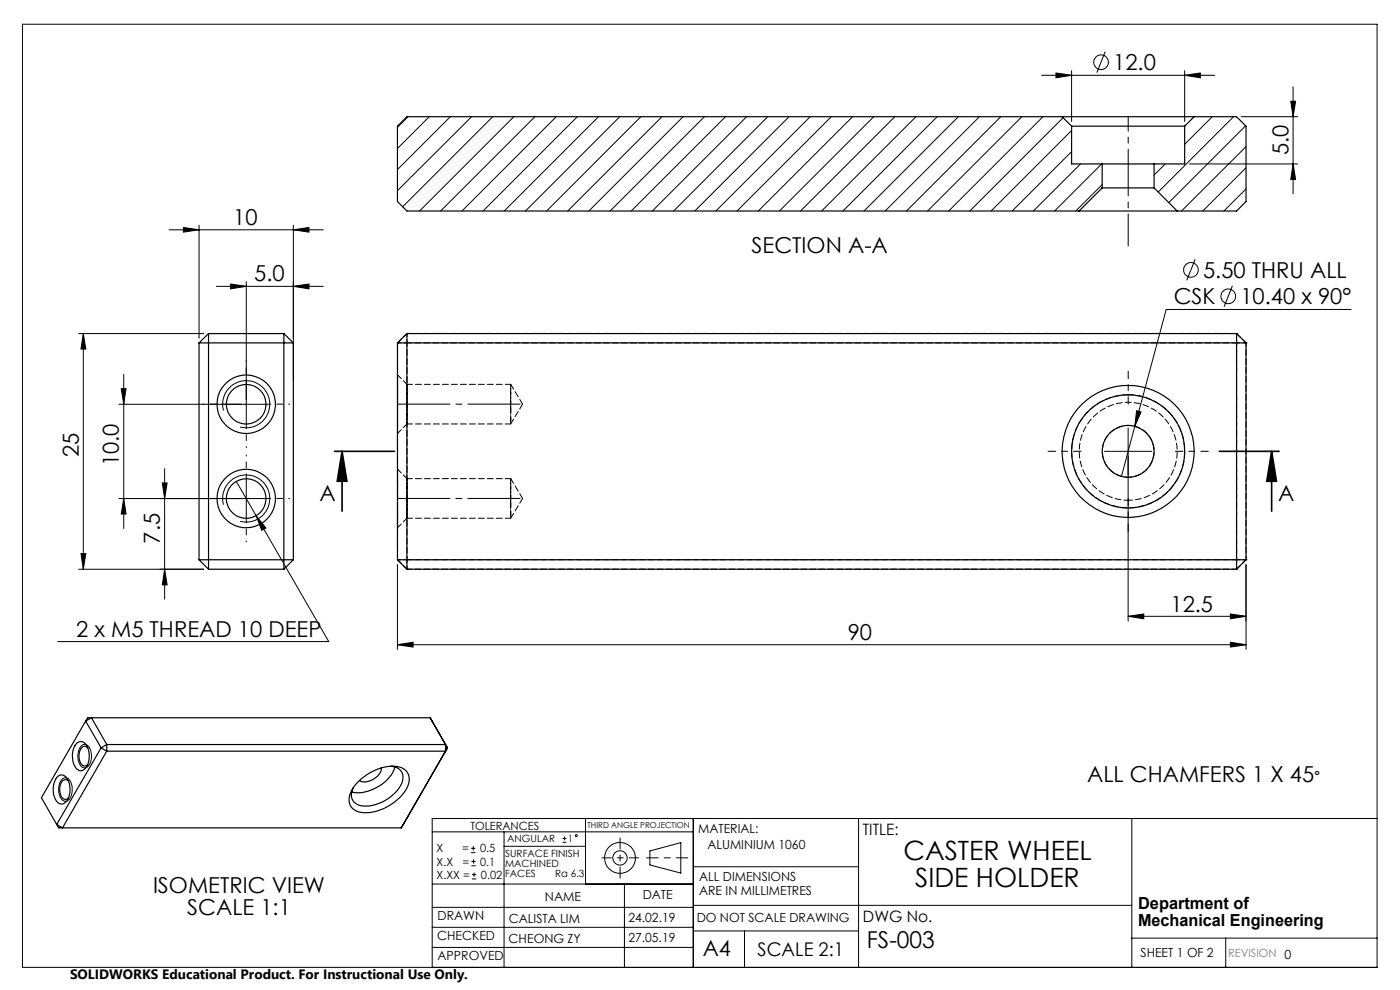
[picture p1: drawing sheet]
<svg xmlns="http://www.w3.org/2000/svg" width="297mm" height="210mm" viewBox="0 0 297 210" stroke-linecap="round" stroke-linejoin="round" font-family="sans-serif">
<g fill="none" stroke="#000" stroke-width=".21">
<path d="M4.8 5.1h287.3v200.1h-287.3zM221 16h36.7M224 15.5l3.3 .5-3.3 .5zM227.3 15v10.8M234.5 11l-1.8 4.4M251.3 16l3.3-.5v1zM251.3 15v10.8M274.3 18.4v22.7M86.6 24.8l-2.3 2.2M91.1 24.8l-6.8 6.7M95.5 24.8l-11.2 11.2M100 24.8l-15.7 15.7"/>
<path d="M104.5 24.8l-19.1 19.1M109 24.8l-20 20M113.5 24.8l-20 20M118 24.8l-20 20M122.5 24.8l-20 20M127 24.8l-20 20M131.5 24.8l-20 20M136 24.8l-20 20M140.4 24.8l-20 20M144.9 24.8l-20 20M149.4 24.8l-20 20M153.9 24.8l-20 20"/>
<path d="M158.4 24.8l-20 20M162.9 24.8l-20 20M167.4 24.8l-20 20M171.9 24.8l-20 20M176.4 24.8l-20 20M180.9 24.8l-20 20M185.3 24.8l-20 20M189.8 24.8l-20 20M194.3 24.8l-20 20M198.8 24.8l-20 20M203.3 24.8l-20 20M207.8 24.8l-20 20"/>
<path d="M212.3 24.8l-20 20M216.8 24.8l-20 20M221.3 24.8l-20 20M225.5 25l-19.8 19.8M227.3 27.7l-17 17.1M227.3 32.2l-12.6 12.6M229.2 34.8l-10 10M233.7 34.8l-10 10M233.8 39.1l-5.6 5.7M247.2 34.8l-2.4 2.3M252.3 34.8h23M257.2 24.8l-5.9 5.8"/>
<path d="M261.7 24.8l-16 15.9M263.3 24.8h12M264.2 26.7l-16.3 16.3M264.3 31.1l-13.7 13.7M264.3 35.6l-9.1 9.2M273.8 21.5h1l-.5 3.3zM274.3 34.8l.5 3.3h-1zM35.9 48.7h32.7M38.9 48.3l3.3 .4-3.3 .5zM42.2 47.8v23.9M52.2 59.8v31M62.2 48.7l3.3-.4v.9z"/>
<path d="M62.2 47.8v32.9M253.5 55l-1.8 4.5M264.3 40.1l-4.7 4.7M16.7 70.8h26.5M17.7 70.8l.5 3.2h-1zM17.7 70.8v49.9M26.2 79.4v32.7M45.9 60.7h22.7M48.9 60.2l3.3 .5-3.3 .6zM62.2 60.7l3.3-.5v1.1zM261.4 60.6l-1.7 4.5M286.6 65.6h-39.2l-9.5 35.5"/>
<path d="M25.2 85.8h32M25.7 82.4h1l-.5 3.4zM34.9 99.4v27.7M47.4 87.1a5 5 0 0 1 4.4-6.3 5 5 0 0 1 5.4 5.4 5 5 0 0 1-6.3 4.4M234.3 95.7h10M239.3 90.8v41M241.1 87.1l1 .3-1.4 3zM17.2 117.4h1l-.5 3.3zM25.2 105.8h32M26.2 105.8l.5 3.2h-1zM34.4 102.4h1.1l-.6 3.4zM47.4 107.1a5 5 0 0 1 4.4-6.3 5 5 0 0 1 5.4 5.4 5 5 0 0 1-6.3 4.4"/>
<path d="M50.1 102.1l19.6 34h-57.4M52.2 100.7v10.1M54.3 109.4l2.1 2.6-.9 .5zM84.3 119.8v18M264.3 119.8v18M16.7 120.7h26.5M34.9 120.7l.6 3.4h-1.1zM84.3 136.8l3.3-.6v1.1zM84.3 136.8h180M239.3 130.7l3.3-.5v1.1zM239.3 130.7h25M261 136.2l3.3 .6-3.3 .5z"/>
<path d="M261 130.2l3.3 .5-3.3 .6zM17.3 158.2a1.11 1.11 0 0 1 1.1-.2 1.11 1.11 0 0 1 .7 .9 3.3 3.3 0 0 1-.8 3.9 1.49 1.49 0 0 1-1.7-1.5 3.7 3.7 0 0 1 .7-3.1zM13.1 165.4a1.11 1.11 0 0 1 1.1-.4 1.11 1.11 0 0 1 .8 .9 3.3 3.3 0 0 1-.7 4 1.46 1.46 0 0 1-1.7-1.5l-.1-1.3 .1-.9zM91.7 176.5h55.4M99.9 179.9h1M100.4 179.5v.9M106.9 176.5v28.7M106.9 179.5h17.3M119.3 178.7h.9M119.3 177.9h.9M119.8 177.4v.9M124.2 173.6v13.9"/>
<path d="M147.1 173.6v31.6M182.1 173.6v31.6M240.1 173.6v31.6M292.1 173.6h-200.4v31.6M91.7 196.7h55.4M91.7 192.5h55.4M91.7 187.5h55.4M99.9 180.9h1M100 183.6h.9M100 182.7h.9M100.1 186.4h.9M100.1 185.5h.9"/>
<path d="M100.5 182.3v.9M100.6 185.1v.9M132.5 187.5v17.7M137.9 180.5l6.5-1.8v6.5l-6.5-1.7zM147.1 183.9h35M147.1 197.5h35M147.1 192h93M157.9 197.5v7.7M240.1 199h52M260 199v6.2M91.7 201h55.4"/>
<circle cx="233.6" cy="13.2" r="1.56"/>
<circle cx="252.7" cy="57.2" r="1.55"/>
<circle cx="260.6" cy="62.8" r="1.55"/>
<circle cx="122.2" cy="177.3" r=".2"/>
<circle cx="131.5" cy="182" r="1.52"/>
<circle cx="131.5" cy="182" r="3.3"/>
</g>
<path d="M145.9 182h-8.7" fill="none" stroke="#000" stroke-width=".21" stroke-dasharray="15.2 1.3 1.3 1.3" stroke-dashoffset="12.8"/>
<path d="M131.5 177.7v8.6" fill="none" stroke="#000" stroke-width=".21" stroke-dasharray="15.2 1.3 1.3 1.3" stroke-dashoffset="12.9"/>
<path d="M127.7 182h7.8" fill="none" stroke="#000" stroke-width=".21" stroke-dasharray="15.2 1.3 1.3 1.3" stroke-dashoffset="13.3"/>
<path d="M71 95.7h12.7M72.6 95.7l1 6.4h-2.1zM72.6 95.7v12.7M258.7 95.7h12.7M269.8 95.7l1 6.4h-2.1zM269.8 95.7v12.7" fill="none" stroke="#000" stroke-width=".35"/>
<path d="M229.3 95.7h-7M239.3 85.7v-7M249.3 95.7h7M239.3 105.7v7" fill="none" stroke="#000" stroke-width=".21" stroke-dasharray="15.2 1.3 1.3 1.3" stroke-dashoffset="13.6"/>
<path d="M84.3 85.7h26M84.3 105.7h26" fill="none" stroke="#000" stroke-width=".21" stroke-dasharray="15.2 1.3 1.3 1.3" stroke-dashoffset="4.1"/>
<path d="M239.3 52.2v-17.5" fill="none" stroke="#000" stroke-width=".21" stroke-dasharray="15.2 1.3 1.3 1.3" stroke-dashoffset="8.4"/>
<path d="M239.3 24.7v10" fill="none" stroke="#000" stroke-width=".21" stroke-dasharray="15.2 1.3 1.3 1.3" stroke-dashoffset="12.1"/>
<path d="M47.2 85.7h-4.2M52.2 80.7v-4.2M52.2 90.7v4.2M57.2 85.7h4.2M47.2 105.7h-4.2M52.2 100.7v-4.2M52.2 110.7v4.2M57.2 105.7h4.2" fill="none" stroke="#000" stroke-width=".21" stroke-dasharray="15.2 1.3 1.3 1.3" stroke-dashoffset="15"/>
<g fill="#000">
<path d="M224 15.5l3.3 .5-3.3 .5zM251.3 16l3.3-.5v1z"/>
<path d="M274.3 34.8l.5 3.3h-1zM273.8 21.5h1l-.5 3.3zM17.2 117.4h1l-.5 3.3zM17.7 70.8l.5 3.2h-1z"/>
<path d="M38.9 48.3l3.3 .4-3.3 .5zM62.2 48.7l3.3-.4v.9z"/>
<path d="M25.7 82.4h1l-.5 3.4zM26.2 105.8l.5 3.2h-1z"/>
<path d="M241.1 87.1l-.4 3.3 1.4-3zM54.3 109.4l1.2 3.1 .9-.5zM48.9 60.2l3.3 .5-3.3 .6zM62.2 60.7l3.3-.5v1.1z"/>
<path d="M269.8 95.7l1 6.4h-2.1zM72.6 95.7l1 6.4h-2.1z"/>
<path d="M34.4 102.4h1.1l-.6 3.4zM34.9 120.7l.6 3.4h-1.1z"/>
<path d="M239.3 130.7l3.3-.5v1.1zM261 130.2l3.3 .5-3.3 .6z"/>
<path d="M261 136.2l3.3 .6-3.3 .5zM84.3 136.8l3.3-.6v1.1z"/>
</g>
<g fill="none" stroke="#000" stroke-width=".25">
<path d="M225.3 24.8h28M225.3 24.8h-139l-2 2v15.9l2 2.1h142.6M225.3 24.8l2 2M227.3 26.8h24M227.3 26.8v8h6.5M233.8 39.9h11M233.8 34.8h11M233.8 39.9l-4.9 4.9M233.8 34.8v5.1M244.8 39.9l4.9 4.9M244.8 34.8v5.1M251.3 26.8v8h-6.5"/>
<path d="M253.3 24.8h9l2 2v15.9l-2 2.1h-12.6M253.3 24.8l-2 2M228.9 44.8h20.8M42.2 72.7h20M42.2 72.7v46M44.2 70.8h16M44.2 70.8v49.9M44.2 70.8l-2 1.9M60.2 70.8v49.9M60.2 70.8l2 1.9M62.2 72.7v46M84.3 72.7h180"/>
<path d="M84.3 72.7v46M86.3 70.8v49.9M86.3 70.8l-2 1.9M86.3 70.8h176M262.3 70.8v49.9M262.3 70.8l2 1.9M264.3 72.7v46M42.2 118.7h20M42.2 118.7l2 2M62.2 118.7l-2 2M84.3 118.7h180M84.3 118.7l2 2"/>
<path d="M264.3 118.7l-2 2M44.2 120.7h16M86.3 120.7h176M16.3 157.6a1.42 1.42 0 0 1 2.3 1 4.1 4.1 0 0 1-1 4.8 1.45 1.45 0 0 1-1.8-1.1 4.5 4.5 0 0 1 .5-4.7zM18.2 153l3.2 5.6M18.2 153l1.2-.7 3.2 5.6M18.2 153l-9.4 16.2 3.2 5.7M18.6 158.6a.85 .85 0 0 0-.8-.3 .85 .85 0 0 0-.7 .6 2.72 2.72 0 0 0 .6 3.5l.5 .1 .4-.3M21.4 158.6l1.2 .7M21.4 158.6l-9.4 16.3M22.6 157.9l-1.2 .7M22.6 157.9v1.4"/>
<path d="M22.6 159.3h71.9M22.6 157.9h71.9M22.6 159.3l-9.3 16.3-1.3-.7M91.3 152.3h-72.7l-.4 .7M91.3 152.3l3.2 5.6M91.3 152.3l3.6 6.3M94.5 157.9v1.4M94.5 157.9l.4 .7M94.9 158.6l-9.8 17M94.9 158.6l-.4 .7M12 174.9l.5 .7h72.6M12.2 164.7a1.43 1.43 0 0 1 2.3 1 4.4 4.4 0 0 1-.7 4.6 1.33 1.33 0 0 1-2.1-.9 4.6 4.6 0 0 1 .5-4.7z"/>
<path d="M14.5 165.7a.95 .95 0 0 0-1-.3 .95 .95 0 0 0-.6 .9 2.85 2.85 0 0 0 .8 3.2h.4l.4-.3M75.9 165.9a9.9 9.9 0 0 1 8.9-3.2 2.76 2.76 0 0 1 1.7 4.2 10.3 10.3 0 0 1-10.2 5.4 2.68 2.68 0 0 1-2-4l.8-1.4zM80.9 162.9a3.4 3.4 0 0 1-3.1 2.9h-1l-.6-.2M82.9 162.5a2.54 2.54 0 0 1 2.4 1.4 2.54 2.54 0 0 1-.4 2.8 8.7 8.7 0 0 1-8.7 4.1 2.43 2.43 0 0 1-1.3-3.7M83.8 162.7a8.5 8.5 0 0 1-9.2 5.3M85.5 174.9l-.4 .7"/>
<circle cx="52.2" cy="85.7" r="4.2"/>
<circle cx="52.2" cy="85.8" r="6.2"/>
<circle cx="239.3" cy="95.7" r="5.5"/>
<circle cx="239.3" cy="95.7" r="12"/>
<circle cx="239.3" cy="95.8" r="14"/>
<circle cx="52.2" cy="105.7" r="4.2"/>
<circle cx="52.2" cy="105.8" r="6.2"/>
</g>
<path d="M84.3 72.7h.1M86.3 70.7h.1M262.3 70.7h.1M264.3 72.7h.1M84.3 118.7h.1M264.3 118.7h.1M86.3 120.7h.1M262.3 120.7h.1" fill="none" stroke="#000" stroke-width=".21" stroke-dasharray="1.3 .6"/>
<path d="M86.3 85.7v4.2v-8.4v4.2M108.3 86.5v-5v8.4v-3.4M86.3 105.7v4.2v-8.4v4.2M108.3 106.5v-5v8.4v-3.4" fill="none" stroke="#000" stroke-width=".21" stroke-dasharray="1.3 .6" stroke-dashoffset="-.1"/>
<path d="M84.3 72.7h2M86.3 70.7v2M262.3 72.7h2M262.3 70.7v2M84.3 85.7v-6.2v12.4v-6.2M84.3 105.7v-6.2v12.4v-6.2M84.3 118.7h2M86.3 118.7v2M262.3 118.7h2M262.3 118.7v2" fill="none" stroke="#000" stroke-width=".21" stroke-dasharray="1.3 .6" stroke-dashoffset=".6"/>
<path d="M86.3 89.9h22M108.3 89.9l2.6-4.2M108.3 81.5h-22M110.9 85.7l-2.6-4.2M239.3 83.7a12 12 0 0 0-10.6 17.7 12 12 0 0 0 20.6 1 12 12 0 0 0-8.7-18.6l-1.3-.1M86.3 109.9h22M108.3 101.5h-22M108.3 109.9l2.6-4.2M110.9 105.7l-2.6-4.2" fill="none" stroke="#000" stroke-width=".21" stroke-dasharray="1.3 .6" stroke-dashoffset=".1"/>
<path d="M84.3 72.7v46M262.3 72.7v46M86.3 118.7v-46M239.3 101.2a5.5 5.5 0 0 1-4.9-8 5.5 5.5 0 0 1 9.4-.7 5.5 5.5 0 0 1-3.6 8.7h-.9M264.3 118.7v-46" fill="none" stroke="#000" stroke-width=".21" stroke-dasharray="1.3 .6" stroke-dashoffset=".5"/>
<path d="M84.3 72.7l2-2M262.3 70.7l2 2M84.3 91.9l2-2M86.3 81.5l-2-2M84.3 118.7l2 2M84.3 111.9l2-2M86.3 101.5l-2-2M264.3 118.7l-2 2" fill="none" stroke="#000" stroke-width=".21" stroke-dasharray="1.3 .6" stroke-dashoffset=".2"/>
<path d="M86.3 72.7h176M262.3 70.7h-176M262.3 118.7h-176M86.3 120.7h176" fill="none" stroke="#000" stroke-width=".21" stroke-dasharray="1.3 .6" stroke-dashoffset=".3"/>
<path d="M239.3 106.1a10.4 10.4 0 0 1-9.2-15.2 10.4 10.4 0 0 1 17.8-1 10.4 10.4 0 0 1-7.4 16.2h-1.2" fill="none" stroke="#000" stroke-width=".21" stroke-dasharray="1.3 .6" stroke-dashoffset=".4"/>
<g font-size="5.6">
<text x="191.7" y="182.5">CASTER WHEEL</text>
<text x="194.2" y="188.1">SIDE HOLDER</text>
</g>
<text font-size="4.9" x="183.9" y="201">FS-003</text>
<g font-size="4.7">
<text x="236.2" y="14.9">12.0</text>
<text x="273.3" y="32.9" transform="rotate(-90 273.3 32.9)">5.0</text>
<text x="49.5" y="47.7">10</text>
<text x="159.5" y="53.7">SECTION A-A</text>
<text x="53.9" y="59.7">5.0</text>
<text x="255.2" y="58.9">5.50 THRU ALL</text>
<text x="249" y="64.5">CSK</text>
<text x="263.1" y="64.6">10.40 x 90°</text>
<text x="16.7" y="96.9" transform="rotate(-90 16.7 96.9)">25</text>
<text x="25.2" y="98.9" transform="rotate(-90 25.2 98.9)">10.0</text>
<text x="67.8" y="106.3">A</text>
<text x="271.2" y="106.3">A</text>
<text x="33.9" y="115.3" transform="rotate(-90 33.9 115.3)">7.5</text>
<text x="248.3" y="129.7">12.5</text>
<text x="16.2" y="135.1">2 x M5 THREAD 10 DEEP</text>
<text x="179.8" y="135.7">90</text>
<text x="230.6" y="166">ALL CHAMFERS 1 X 45</text>
<text x="32.5" y="189.5">ISOMETRIC VIEW</text>
<text x="39.7" y="194">SCALE 1:1</text>
<text x="149.1" y="202.9">A4</text>
</g>
<text font-size="4" x="160.7" y="202.8">SCALE 2:1</text>
<text font-size="3.9" x="278.8" y="166">°</text>
<g font-size="3.5">
<text x="241.4" y="192.8">Department of</text>
<text x="241.4" y="196.3">Mechanical Engineering</text>
</g>
<g font-size="3.3">
<text x="183" y="177.2">TITLE:</text>
<text x="183.1" y="195.7">DWG No.</text>
</g>
<text font-size="2.9" x="14.9" y="207.6">SOLIDWORKS Educational Product. For Instructional Use Only.</text>
<g font-size="2.7">
<text x="148.1" y="176.7">MATERIAL:</text>
<text x="150.1" y="180.1">ALUMINIUM 1060</text>
<text x="115.6" y="191">NAME</text>
<text x="136.3" y="190.8">DATE</text>
<text x="148.3" y="186.8">ALL DIMENSIONS</text>
<text x="148.3" y="189.8">ARE IN MILLIMETRES</text>
<text x="92.8" y="195.2">DRAWN</text>
<text x="107.9" y="195.7">CALISTA LIM</text>
<text x="133.3" y="195.6">24.02.19</text>
<text x="147.8" y="195.7">DO NOT SCALE DRAWING</text>
<text x="92.8" y="199.3">CHECKED</text>
<text x="92.8" y="203.6">APPROVED</text>
<text x="107.9" y="199.9">CHEONG ZY</text>
<text x="133.3" y="199.8">27.05.19</text>
<text x="242" y="203">SHEET 1 OF 2</text>
</g>
<g font-size="2.4">
<text x="99.8" y="176">TOLERANCES</text>
<text x="92.6" y="180.8">X</text>
<text x="92.6" y="183.6">X.X</text>
<text x="98" y="180.8">=</text>
<text x="98.1" y="183.6">=</text>
<text x="101.8" y="180.8">0.5</text>
<text x="101.9" y="183.6">0.1</text>
<text x="92.6" y="186.4">X.XX =</text>
<text x="102" y="186.4">0.02</text>
</g>
<text font-size="2.4" fill="#808080" x="260.6" y="203">REVISION 0</text>
<g font-size="2.1">
<text x="107.6" y="178.6">ANGULAR</text>
<text x="120.5" y="178.6">1</text>
<text x="107.2" y="181.8">SURFACE FINISH</text>
<text x="107.2" y="183.9">MACHINED</text>
<text x="107.2" y="186">FACES</text>
<text x="117.8" y="186">Ra 6.3</text>
</g>
<text font-size="1.7" x="124.6" y="175.7">THIRD ANGLE PROJECTION</text>
</svg>
